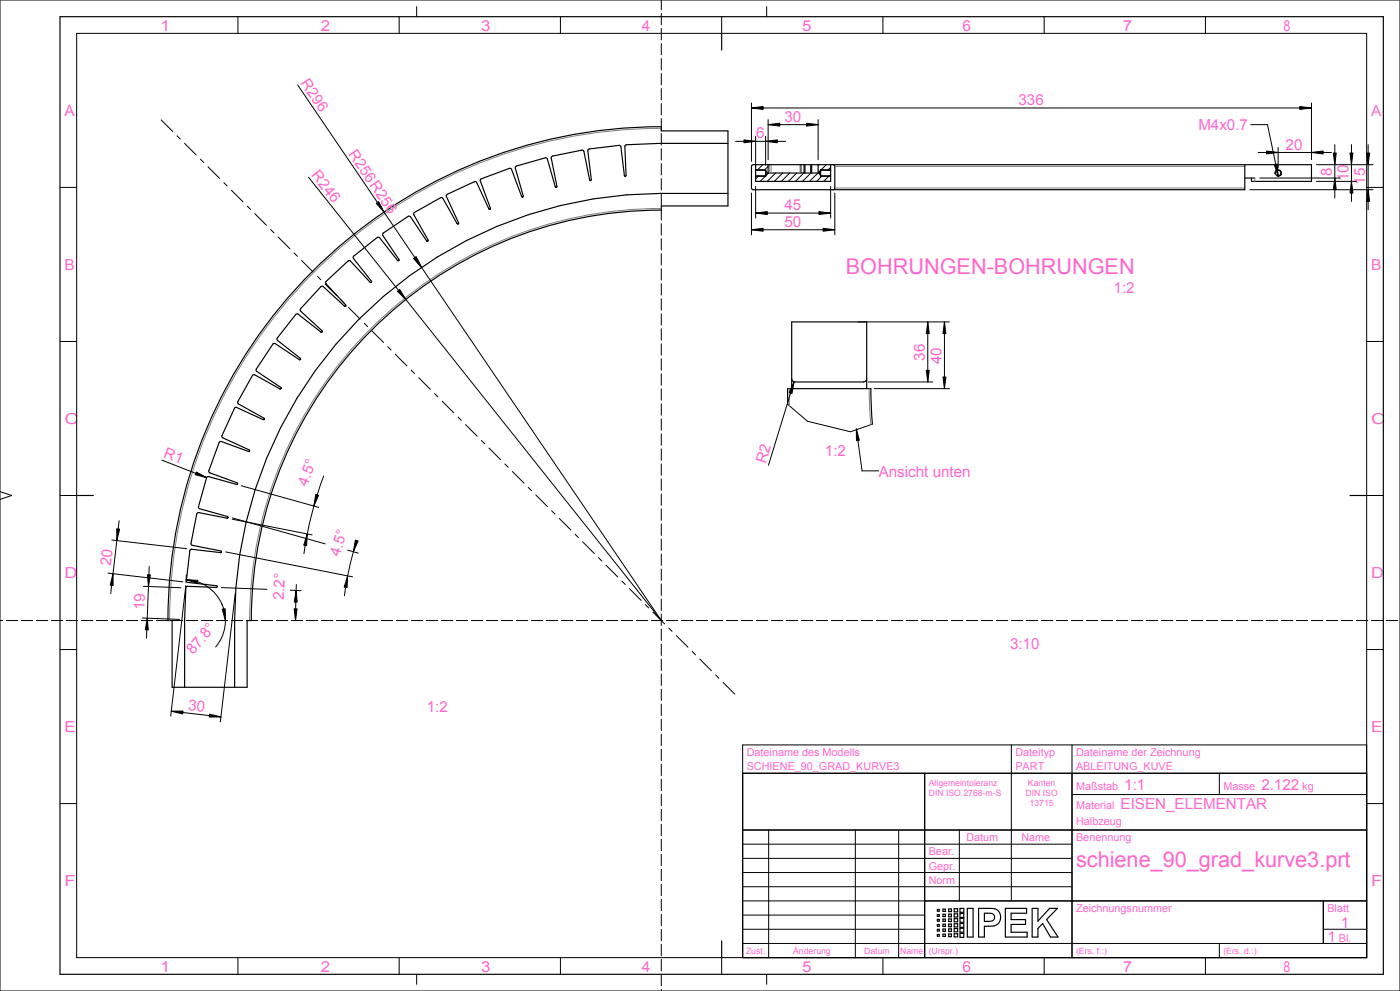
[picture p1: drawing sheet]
<svg xmlns="http://www.w3.org/2000/svg" width="420mm" height="297mm" viewBox="0 0 420 297" stroke-linecap="round" stroke-linejoin="round" font-family="sans-serif">
<g fill="none" stroke="#000" stroke-width=".3">
<path d="M0 0h420v297h-420zM23 10h387v277h-387zM71.4 5v5M119.8 5v5M125 2v3M168.1 5v5M216.5 5v5M230 2v3M264.9 5v5M313.3 5v5M361.6 5v5M18 56.2h5"/>
<path d="M226.7 52.9h3M226.7 50.9h3M226.7 49.4h.1M227.6 52.7l-.9 .9M228.8 49.4l-1.6 1.6M230.4 49.9l-1.1 1.1M230.6 51.9l-2.5 2.5M232.7 51.9l-2.5 2.5M234.8 51.9l-2.5 2.5M236.9 51.9l-2.5 2.5M239 51.9l-2.5 2.5M241.1 51.9l-2.5 2.5"/>
<path d="M243.3 51.9l-2.5 2.5M245.4 51.9l-2.5 2.5M245.8 49.4l-.4 .3M246.2 52.9h3M246.2 50.9h3M246.7 52.7l-1.7 1.7M247.9 49.4l-2.5 2.4M248.8 52.7l-1.7 1.7M249.2 50.2l-.9 .8M382.5 52.1a1 1 0 0 1 .9-1.2 1 1 0 0 1 1 1 1 1 0 0 1-1.2 .9M410 56.2h5M18 102.3h5"/>
<path d="M410 102.3h5M236.3 121.2l5.9 5 12.9 3.2 6.6-2.3M0 147.3l3.5 1.2-3.5 1.2M18 148.5h5M410 148.5h5M18 194.7h5M410 194.7h5M222.8 231.8h187.2M277.4 231.8v55.2M303.4 223.3v46.7M321.6 238.1h88.4M321.6 223.3v63.7"/>
<path d="M365.8 231.8v6.3M410 223.3h-187.2v63.7M18 240.8h5M222.8 248.8h187.2M222.8 253h98.8M222.8 257.3h98.8M230.6 248.8v38.2M256.6 248.8v38.2M269.6 248.8v38.2M287.8 248.8v21.2M410 240.8h5M222.8 261.5h98.8"/>
<path d="M222.8 265.8h98.8M222.8 270h187.2M222.8 274.3h54.6M222.8 278.5h54.6M397 278.5h13M397 270v12.8M71.4 287v5M119.8 287v5M125 292v3M168.1 287v5M216.5 287v5M222.8 282.8h187.2"/>
<path d="M230 292v3M264.9 287v5M313.3 287v5M361.6 287v5M365.8 282.8v4.2"/>
</g>
<g fill="none" stroke="#000" stroke-width=".35">
<path d="M18 5h397v287h-397zM216.5 10v5M226.7 49.4h3.7v2.5h15v-2.5h3.8v5h-22.5zM226.7 51h3l.5 .9-.5 .8h-3M229.7 50.9v2M240.3 49.4v2.5M241.5 49.4v2.5M243.5 49.4v2.5M246.2 50.9v2M249.2 51h-3l-.5 .9 .5 .8h3M23 148.5h5M405 148.5h5"/>
<path d="M222.8 231.8h187.2v55.2h-187.2zM277.4 231.8v55.2M321.6 231.8v55.2M222.8 248.8h187.2M277.4 270h132.6M281.2 278.5h.6v.5h-.6zM281.2 277.1h.6v.5h-.6zM281.2 275.5h.6v.6h-.6zM281.2 274.1h.6v.5h-.6zM281.2 272.6h.6v.5h-.6zM282.9 280h.7v.6h-.7zM282.9 278.4h.7v.7h-.7z"/>
<path d="M282.9 277h.7v.7h-.7zM282.9 275.4h.7v.7h-.7zM282.9 274h.7v.7h-.7zM282.9 272.5h.7v.7h-.7zM284.6 279.9h.8v.8h-.8zM284.6 278.4h.8v.8h-.8zM284.6 276.9h.8v.8h-.8zM284.6 275.4h.8v.8h-.8zM284.6 274h.8v.8h-.8zM284.6 272.4h.8v.8h-.8zM286.3 279.8h1v1h-1zM286.3 278.3h1v.9h-1z"/>
<path d="M286.3 276.8h1v1h-1zM286.3 275.3h1v1h-1zM286.3 273.9h1v.9h-1zM286.3 272.3h1v1h-1zM288 279.7h1.1v1.2h-1.1zM288 278.2h1.1v1.2h-1.1zM288 276.8h1.1v1.1h-1.1zM288 275.2h1.1v1.2h-1.1zM288 273.8h1.1v1.2h-1.1zM288 272.2h1.1v1.2h-1.1zM290.2 272.2h1.7v8.6h-1.7zM293.6 272.2l4.8 .2 1.1 .7 .6 1.1-.1 1.6-.9 1.3-1.1 .4-2.7 .1v3.2h-1.7z"/>
<path d="M295.3 273.7l2.6 .2 .4 .7-.1 1-.8 .5h-2.1zM301.6 272.2h6.4v1.5h-4.7v1.9h4.4v1.4h-4.4v2.4h4.8v1.4h-6.5zM309.6 272.2h1.8v3.9l3.5-3.9h2.3l-3.2 3.4 3.4 5.2h-2.2l-2.4-4-1.4 1.4v2.6h-1.8zM397 270v12.8M216.5 282v5M281.2 280.1h.6v.5h-.6z"/>
</g>
<!-- layer: 02_ALL_AXES -->
<g fill="none" stroke="#000" stroke-width=".35">
<path d="M132.9 59.4l-.7-.1-7.9 4.4-.1 .7M143 54.7l-.7-.2-8.1 3.7-.3 .7M153.5 50.8l-.7-.3-8.4 3.1-.3 .6M164.2 47.6l-.6-.3-8.7 2.5-.3 .6M175.2 45.4l-.6-.4-8.8 1.8-.4 .6M186.3 44l-.6-.4-8.9 1-.5 .6M187.9 43.4l-.4 .5M105.1 78.2h-.7l-6.6 6.1v.7M113.9 71.3l-.7-.1-7.1 5.6-.1 .7M123.1 65l-.7-.2-7.4 5.1-.2 .7M89.4 94.2h-.7l-5.5 7.1 .1 .7M97 85.9h-.7l-6.1 6.6v.7"/>
<path d="M76.4 112.3l-.7 .2-4.4 7.9 .2 .7M82.6 103l-.7 .1-5 7.5 .1 .7M66.4 132.3l-.7 .3-3 8.5 .2 .6M71 122.1l-.7 .3-3.7 8.2 .2 .6M59.6 153.6l-.6 .4-1.7 8.9 .4 .5M62.6 142.8l-.6 .4-2.5 8.7 .4 .6M57.5 164.6l-.5 .5-1.1 8.9 .5 .5"/>
<circle cx="383.4" cy="51.9" r=".83"/>
</g>
<g fill="none" stroke="#000" stroke-width=".3">
<path d="M48.3 35.9l3.6 3.6M53 40.6l1.2 1.2M55.3 42.9l3.6 3.6M60.1 47.6l1.1 1.2M62.3 49.9l3.7 3.6M67.1 54.7l1.1 1.1M69.3 56.9l3.7 3.7M74.1 61.7l1.1 1.1M76.4 64l3.6 3.6M81.1 68.7l1.2 1.2M83.4 71l3.6 3.6M88.2 75.7l1.1 1.2"/>
<path d="M90.4 78l3.7 3.6M95.2 82.8l1.1 1.1M97.4 85l3.7 3.7M102.2 89.8l1.1 1.1M104.5 92.1l3.6 3.6M109.2 96.8l1.2 1.2M111.5 99.1l3.6 3.6M116.3 103.8l1.1 1.2M118.5 106.1l3.7 3.6M123.3 110.9l1.1 1.1M125.5 113.1l3.7 3.7M130.3 117.9l1.1 1.1"/>
<path d="M132.6 120.2l3.6 3.6M137.3 124.9l1.2 1.2M139.6 127.2l3.6 3.6M144.4 131.9l1.1 1.2M146.6 134.2l3.7 3.6M151.4 139l1.1 1.1M153.6 141.2l3.7 3.7M158.4 146l1.1 1.1M160.7 148.3l3.6 3.6M165.4 153l1.2 1.2M167.7 155.3l3.6 3.6M172.5 160l1.1 1.2"/>
<path d="M174.7 162.3l3.7 3.6M179.5 167.1l1.1 1.1M181.7 169.3l3.7 3.7M186.5 174.1l1.1 1.1M188.8 176.4l3.6 3.6M193.5 181.1l1.2 1.2M195.8 183.4l3.6 3.6M200.6 188.2l1.1 1.1M202.8 190.4l3.7 3.6M207.6 195.2l1.1 1.1M209.8 197.4l3.7 3.7M214.6 202.2l1.1 1.1"/>
<path d="M216.9 204.5l3.6 3.6"/>
</g>
<!-- layer: 09_ALL_ROUNDS -->
<path d="M198.4 39.2v-1.2a148 148 0 0 0-148 148h1.2M226.7 49.4h-1l-.3 .5v6.5l.5 .5h147.5v-7.5h-124.2M249.9 49.4l.5 .5v6.5l-.5 .5M198.4 61.7v1.3a123 123 0 0 0-123 123h-1.3M236.3 121.2v-4.7h25l.4 10.6" fill="none" stroke="#000" stroke-width=".35"/>
<path d="M198.4 38.5a147.5 147.5 0 0 0-147.5 147.5M250.4 56.4h123M250.4 49.9h123M198.4 62.5a123.5 123.5 0 0 0-123.5 123.5M236.8 116.5l.1 5.1M260.8 116.5l.4 10.8" fill="none" stroke="#7c7c85" stroke-width=".3"/>
<!-- layer: 20_ALL_FEATURES -->
<path d="M230.8 49.4v2.5M231.3 49.4v2.5M240 49.4v2.5M376.4 53.4v1" fill="none" stroke="#7c7c85" stroke-width=".3"/>
<g fill="none" stroke="#000" stroke-width=".35">
<path d="M198.4 39.2h20v22.5h-20M133.9 58.9l3.7 7.9-.1 .3-.4-.1-4.2-7.6M144.1 54.2l3 8.2-.1 .3-.3-.1-3.7-7.9M154.6 50.4l2.4 8.4-.2 .3-.3-.2-3-8.1M164.2 47.6l2.4 8.4M165.4 47.4l1.7 8.5-.2 .3-.3-.2M166.6 56h.1M175.2 45.4l1.7 8.5M176.3 45.2l1.1 8.6-.2 .3-.3-.2M176.9 53.9h.1M186.3 44l1 8.6M187.3 52.6h.1"/>
<path d="M187.5 43.9l.3 8.7-.2 .3-.3-.3M198.1 58h20.3M198.1 58h.1M198.1 58a128 128 0 0 0-97.3 45.1M198.4 43h.1M198.4 58h.1M218.4 43h-21l-9.5 .4M230.4 49.4h15M241.2 49.4v2.5M243.2 49.4v2.5M373.4 49.4h20v5h-18v-1M373.4 53.4h3"/>
<path d="M105.1 78.2l6 6.4M106 77.5l5.4 6.8v.3h-.3M113.9 71.3l5.4 6.8M114.8 70.6l4.9 7.2-.1 .3h-.3M119.3 78.1h.1M123.1 65l4.9 7.2M124.2 64.4l4.2 7.5-.1 .4-.3-.1M128 72.2h.1M89.4 94.2l6.9 5.3M90.2 93.2l6.4 5.9v.4h-.3M96.3 99.5h.1M97 85.9l6.4 5.9"/>
<path d="M97.8 85l5.9 6.4v.4h-.3M103.4 91.8h.1M111.1 84.6h.1M76.4 112.3l7.6 4.3M77 111.3l7.3 4.8v.4l-.3 .1M83.3 102l6.8 5.4 .1 .3-.4 .1-7.2-4.8M84 116.6h.1M100.8 103.1l-6.2 7.9-5.5 8.4-4.9 8.8M237.5 113.5a1 1 0 0 0 1 1h20.5a1 1 0 0 0 1-1M237.5 116.5v-20h22.5v20M66.4 132.3l8.2 3M66.8 131.2l8 3.6 .1 .4-.3 .1"/>
<path d="M71 122.1l7.9 3.7M71.5 121.1l7.6 4.2 .1 .3-.3 .1M74.6 135.3h.1M78.9 125.7v.1M84.2 128.2a127.9 127.9 0 0 0-13.8 57.8v20M59.6 153.6l8.6 1.7M59.9 152.5l8.4 2.3 .1 .3-.2 .2M62.6 142.8l8.4 2.4M62.9 141.7l8.2 3 .2 .3-.3 .2M68.2 155.3h.1M71 145.2h.1M56.4 174.5l8.6 1 .2 .3-.2 .2-8.7-.3-.5 .2-.4 9.8v20.3"/>
<path d="M57.5 164.6l8.7 1M57.7 163.4l8.5 1.7 .2 .3-.2 .2M66.2 165.6h.1M51.6 186v20h22.5v-20"/>
</g>
<!-- layer: 50_ALL_DETAILS -->
<path d="M256.9 128.5l.9 3.4-.9 .2z" fill="#000"/>
<path d="M256.9 128.5l.9 3.4-.9 .2zM256.9 128.5l1.7 12.6h5" fill="none" stroke="#000" stroke-width=".3"/>
<path d="M198.4 0v297.1M-.1 186h420.1" fill="none" stroke="#000" stroke-width=".3" stroke-dasharray="3.6 .9" stroke-linecap="butt"/>
<!-- layer: 51_ALL_DIMS -->
<g fill="#000">
<path d="M225.4 32.4l3.5-.5v.9zM230.4 37.4l3.5-.5v.9zM241.9 36.9l3.5 .5-3.5 .4zM389.9 31.9l3.5 .5-3.5 .4zM223.2 41.9l3.5 .5-3.5 .4zM229.7 42.4l3.5-.5v.9zM379.9 45.3l3.5 .4-3.5 .4zM393.4 45.7l3.5-.4v.8zM400.4 53.4l.5 3.5h-.9zM400 45.9h.9l-.5 3.5zM405 45.9h.9l-.5 3.5zM405.4 54.4l.5 3.5h-.9z"/>
<path d="M410 45.9h.9l-.5 3.5zM410.4 56.9l.5 3.5h-.9zM112.9 60.9l.7-.5 1.6 3.2zM225.4 68.9l3.5-.5v.9zM226.7 63.9l3.5-.5v.9zM245.7 63.4l3.5 .5-3.5 .4zM246.9 68.4l3.5 .5-3.5 .4zM119.2 87.3l.7-.5 1.9 3zM124.1 77.5l.7-.5 1.6 3.1zM278.3 96.5l.5 3.5h-.9zM283.3 96.5l.5 3.5h-.9zM238.2 114.4l-.6 3.5-.8-.3z"/>
<path d="M277.9 111h.9l-.5 3.5zM282.9 113h.9l-.5 3.5zM58.9 141.5l3.1 1.6-3.4-.8zM94.7 148.2l.9 .2-1.4 3.3zM33.9 171.9v3.6l-.8-.1zM35 158.5l.9 .1-.8 3.4zM44.2 172.3h.9l-.6 3.5zM55.8 173.7l3.6 .2-.2 .9zM88.8 177l.4 3.5-.9-.1zM92.2 160l-.2 3.5-.9-.1zM104.3 172.6l-.2 3.5-.8-.1zM106.6 161.9l.8 .2-1.4 3.3z"/>
<path d="M44.2 185.3l.3 3.5-.9-.1zM66.7 182.6l.9-.2v3.6zM88.2 182.5h.9l-.4 3.5zM51.4 213.1h3.5l-.1 .9zM62.9 214l3.4 .9h-3.5z"/>
</g>
<g fill="none" stroke="#000" stroke-width=".3">
<path d="M89.3 25.4l109.1 160.6-105.8-132.9M225.4 32.4l3.5-.5v.9zM225.4 30.9v17.5M225.4 32.4h168M230.4 37.4l3.5-.5v.9zM230.4 35.9v12M230.4 37.4h15M241.9 36.9l3.5 .5-3.5 .4zM245.4 35.9v12M389.9 31.9l3.5 .5-3.5 .4zM393.4 30.9v17M220.7 42.4h15"/>
<path d="M223.2 41.9l3.5 .5-3.5 .4zM225.4 57.9v12.5M226.7 40.9v8.6M226.7 55.9v9.5M229.7 42.4l3.5-.5v.9zM229.7 40.9v8.6M249.2 55.9v9.5M250.4 57.9v12.5M374.9 56.9h37M377.4 45.7h22M377.9 53.4h24M379.9 45.3l3.5 .4-3.5 .4z"/>
<path d="M383.4 44.2v6.2M393.4 45.7l3.5-.4v.8zM394.9 54.4h12M394.9 49.4h17M400 45.9h.9l-.5 3.5zM400.4 53.4l.5 3.5h-.9zM400.4 43.4v16M405 45.9h.9l-.5 3.5zM405.4 54.4l.5 3.5h-.9zM405.4 43.4v17M410 45.9h.9l-.5 3.5zM410.4 56.9l.5 3.5h-.9z"/>
<path d="M410.4 43.4v19.5M112.9 60.9l.7-.5 1.6 3.2zM124.1 77.5l.7-.5 1.6 3.1zM225.4 68.9l3.5-.5v.9zM225.4 68.9h25M226.7 63.9l3.5-.5v.9zM226.7 63.9h22.5M245.7 63.4l3.5 .5-3.5 .4zM246.9 68.4l3.5 .5-3.5 .4zM119.2 87.3l.7-.5 1.9 3zM257.5 96.5h27.3M278.3 96.5l.5 3.5h-.9z"/>
<path d="M278.3 96.5v18M283.3 96.5l.5 3.5h-.9zM283.3 96.5v20M238.2 114.4l-.6 3.5-.8-.3zM238.2 114.4l-7.7 25M260.5 114.5h19.3M262.3 116.5h22.5M277.9 111h.9l-.5 3.5zM282.9 113h.9l-.5 3.5zM48.6 137.9l13.4 5.2M35 158.5l.9 .1-.8 3.4zM35.7 156.1l-2.5 21.8"/>
<path d="M58.9 141.5l3.1 1.6-3.4-.8zM69.6 155.6l24 4.7M69.7 155.2l27.9 7.8M72.4 145.6l23.2 6.5M94.7 148.2l.9 .2-1.4 3.3zM97.1 142.7l-3.4 10.7-1.4 6.2-1.1 6.3M32.4 171.8l22.5 2.6M33.6 161.8l22.4 2.6M33.9 171.9v3.6l-.8-.1zM43 175.7l11.3 .4M44.2 172.3h.9l-.6 3.5zM44.8 169.8l-.9 21.5"/>
<path d="M55.7 175.5l-4.5 39.1M55.8 173.7l3.6 .2-.2 .9zM55.8 173.7a12.2 12.2 0 0 1 10.8 7.3 12.2 12.2 0 0 1-1.9 12.9M55.9 172.2l-.1 2.5M66.5 176.1l13.6 .5M67.7 165.4l38.1 7.5M70.6 177.8l-4.5 38.6M87.1 176.9l3.2 .1M88.8 177l.4 3.5-.9-.1zM88.9 175.2l-.2 10.8M92.2 160l-.2 3.5-.9-.1zM104.3 172.6l-.2 3.5-.8-.1z"/>
<path d="M104.3 164.9l3.2 .9M106.6 161.9l.8 .2-1.4 3.3zM106.6 163.3l-1.9 7.5-1.4 7.7M42.7 185.2l11.2 .4M44.2 185.3l.3 3.5-.9-.1zM66.7 182.6l.9-.2v3.6zM88.2 182.5h.9l-.4 3.5zM51.4 213.1h3.5l-.1 .9zM51.4 213.1l14.9 1.8M62.9 214l3.4 .9h-3.5z"/>
</g>
<!-- layer: 52_ALL_NOTES -->
<path d="M382.3 49.3l.9-.1 .2 3.5z" fill="#000"/>
<path d="M375.3 37.4h5l3.1 15.3M382.3 49.3l.9-.1 .2 3.5z" fill="none" stroke="#000" stroke-width=".3"/>
<g font-size="6.5" fill="#f6c">
<text x="253.8" y="82.1">BOHRUNGEN-BOHRUNGEN</text>
<text x="322.8" y="259.8">schiene_90_grad_kurve3.prt</text>
</g>
<g font-size="4.6" fill="#f6c">
<text x="90" y="24.9" transform="rotate(56 90 24.9)">R296</text>
<text x="305.6" y="31.5">336</text>
<text x="226.8" y="41.5">6</text>
<text x="235.3" y="36.5">30</text>
<text x="359.5" y="39.1">M4x0.7</text>
<text x="104.4" y="46.1" transform="rotate(56 104.4 46.1)">R256R256</text>
<text x="385.7" y="44.8">20</text>
<text x="399.6" y="52.7" transform="rotate(-90 399.6 52.7)">8</text>
<text x="404.6" y="54.2" transform="rotate(-90 404.6 54.2)">10</text>
<text x="409.6" y="55.4" transform="rotate(-90 409.6 55.4)">15</text>
<text x="235.3" y="63">45</text>
<text x="235.3" y="68">50</text>
<text x="334.1" y="87.7">1:2</text>
<text x="277.5" y="108.1" transform="rotate(-90 277.5 108.1)">36</text>
<text x="282.5" y="109.2" transform="rotate(-90 282.5 109.2)">40</text>
<text x="247.5" y="136.8">1:2</text>
<text x="229.7" y="139.2" transform="rotate(-73 229.7 139.2)">R2</text>
<text x="263.6" y="142.9">Ansicht unten</text>
<text x="92.1" y="145.9" transform="rotate(-69 92.1 145.9)">4.5°</text>
<text x="43.4" y="182.9" transform="rotate(-88 43.4 182.9)">19</text>
<text x="303" y="194.4">3:10</text>
<text x="128.1" y="213.3">1:2</text>
<text x="337.3" y="236.7">1:1</text>
<text x="378.4" y="236.7">2.122</text>
<text x="336.2" y="242.5">EISEN_ELEMENTAR</text>
<text x="402.2" y="278.1">1</text>
<text x="398.2" y="282.4">1</text>
</g>
<g font-size="4.5" fill="#f6c">
<text x="48.1" y="9.2">1</text>
<text x="96.2" y="9.2">2</text>
<text x="144.4" y="9.2">3</text>
<text x="192.5" y="9.2">4</text>
<text x="240.6" y="9.2">5</text>
<text x="288.8" y="9.2">6</text>
<text x="336.9" y="9.2">7</text>
<text x="385" y="9.2">8</text>
<text x="19.4" y="34.8">A</text>
<text x="411.4" y="34.8">A</text>
<text x="93.2" y="52.6" transform="rotate(51 93.2 52.6)">R246</text>
<text x="19.4" y="81">B</text>
<text x="411.4" y="81">B</text>
<text x="19.4" y="127.2">C</text>
<text x="411.4" y="127.2">C</text>
<text x="48.9" y="137.1" transform="rotate(21 48.9 137.1)">R1</text>
<text x="101.9" y="166.9" transform="rotate(-73 101.9 166.9)">4.5°</text>
<text x="19.4" y="173.3">D</text>
<text x="33.3" y="169.6" transform="rotate(-83 33.3 169.6)">20</text>
<text x="411.4" y="173.3">D</text>
<text x="85.2" y="179.9" transform="rotate(-87 85.2 179.9)">2.2°</text>
<text x="58" y="196.4" transform="rotate(-50 58 196.4)">87.8°</text>
<text x="56.3" y="212.8" transform="rotate(7 56.3 212.8)">30</text>
<text x="19.4" y="219.5">E</text>
<text x="411.4" y="219.5">E</text>
<text x="19.4" y="265.7">F</text>
<text x="411.4" y="265.7">F</text>
<text x="48.1" y="291.2">1</text>
<text x="96.2" y="291.2">2</text>
<text x="144.4" y="291.2">3</text>
<text x="192.5" y="291.2">4</text>
<text x="240.6" y="291.2">5</text>
<text x="288.8" y="291.2">6</text>
<text x="336.9" y="291.2">7</text>
<text x="385" y="291.2">8</text>
</g>
<g font-size="3.3" fill="#f6c">
<text x="224" y="226.6">Dateiname des Modells</text>
<text x="304.6" y="226.6">Dateityp</text>
<text x="322.8" y="226.6">Dateiname der Zeichnung</text>
<text x="224" y="230.9">SCHIENE_90_GRAD_KURVE3</text>
<text x="304.6" y="230.9">PART</text>
<text x="322.8" y="230.9">ABLEITUNG_KUVE</text>
<text x="322.8" y="236.7">Maßstab</text>
<text x="367" y="236.7">Masse</text>
<text x="390.7" y="236.7">kg</text>
<text x="322.8" y="242.5">Material</text>
<text x="322.8" y="247.3">Halbzeug</text>
<text x="278.6" y="256.4">Bear.</text>
<text x="289.9" y="252.1">Datum</text>
<text x="306.4" y="252.1">Name</text>
<text x="322.8" y="252.1">Benennung</text>
<text x="278.6" y="260.6">Gepr.</text>
<text x="278.6" y="264.9">Norm</text>
<text x="322.8" y="273.4">Zeichnungsnummer</text>
<text x="398.2" y="273.4">Blatt</text>
<text x="401.7" y="282.4">Bl.</text>
</g>
<g font-size="2.6" fill="#f6c">
<text x="278.6" y="235.5">Allgemeintoleranz</text>
<text x="278.6" y="238.5">DIN ISO 2768-m-S</text>
<text x="307.7" y="238.5">DIN ISO</text>
<text x="308.4" y="235.5">Kanten</text>
<text x="308.9" y="241.5">13715</text>
<text x="223.8" y="285.9">Zust.</text>
<text x="238" y="285.9">Änderung</text>
<text x="259.3" y="285.9">Datum</text>
<text x="270" y="285.9">Name</text>
<text x="278.6" y="285.9">(Urspr.)</text>
<text x="322.8" y="285.9">(Ers. f.:)</text>
<text x="367" y="285.9">(Ers. d.:)</text>
</g>
</svg>
